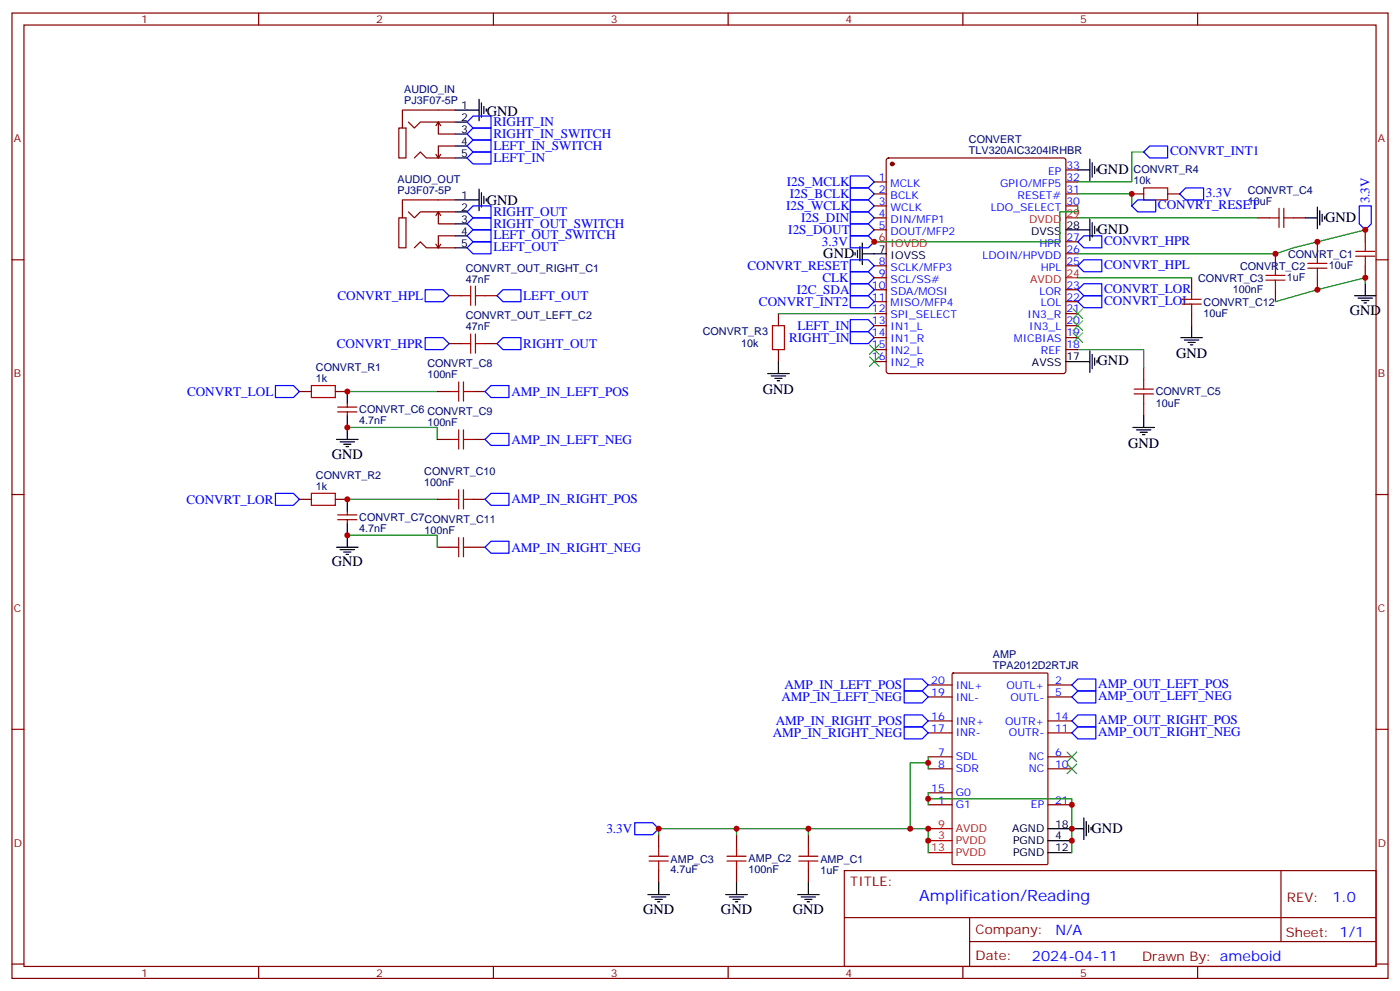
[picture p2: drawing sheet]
<svg xmlns="http://www.w3.org/2000/svg" width="412mm" height="292mm" viewBox="0 0 412 292" stroke-linecap="round" stroke-linejoin="round" font-family="sans-serif">
<g fill="none" stroke="#870000" stroke-width=".35">
<path d="M3.5 3.8h405.4v284.4h-405.4zM7.1 7.4h398.2v277.3h-398.2zM76.2 3.8v3.6M145.3 3.8v3.6M214.5 3.8v3.6M283.6 3.8v3.6M352.8 3.8v3.6M120.3 35.9l1.8 1.8 1.7-1.8h10.3M129.1 35.9v3.6h5M129.1 35.9l-.7 1.1M129.1 35.9l.7 1.1M134.1 32.4h-15.6v5.3h-1v8.8h2.1v-8.8h-1.1"/>
<path d="M122.1 46.5l1.7-1.7 1.8 1.7h8.5M128.4 45.5l.7 1M129.8 45.5l-.7 1M134.1 58.9h-15.6v5.3h-1v8.8h2.1v-8.8h-1.1M134.1 43h-5v3.5M257.5 57.1h3.6M257.5 53.6h3.6M261.3 46.7l.5-.2h51.5l.5 .2 .2 .5v62.1l-.3 .5-.4 .2h-51.5l-.5-.2-.2-.5v-62.1zM314 57.1h3.5M314 53.6h3.5M314 50.1h3.5M333.4 57.1h3.5"/>
<path d="M344 57.1h3.5M3.5 76.5h3.6M120.3 62.4l1.8 1.8 1.7-1.8h10.3M122.1 73l1.7-1.8 1.8 1.8h8.5M128.4 71.9l.7 1.1M129.1 62.4v3.5h5M129.1 62.4l-.7 1.1M129.1 62.4l.7 1.1M129.8 71.9l-.7 1.1M134.1 69.5h-5v3.5M257.5 64.2h3.6M257.5 60.6h3.6"/>
<path d="M257.5 67.7h3.6M257.5 78.3h3.6M314 60.6h3.5M314 78.3h3.5M314 74.8h3.5M314 71.2h3.5M370.4 64.2h3.5M375.7 74.8v3.5M381 64.2h3.5M388.1 71.2v3.6M402.2 67.7v3.5M402.2 78.3v3.5"/>
<path d="M405.3 76.5h3.6M132.3 87.1h3.5M142.9 87.1h3.5M229.3 92.4v3.5M257.5 81.8h3.6M257.5 85.3h3.6M257.5 88.9h3.6M257.5 92.4h3.6M257.5 95.9h3.6M257.5 99.4h3.6M314 85.3h3.5M314 88.9h3.5"/>
<path d="M314 92.4h3.5M314 95.9h3.5M314 99.4h3.5M351 81.8v3.5M351 92.4v3.5M375.7 85.3v3.6M388.1 81.8v3.5M88.2 115.3h3.5M98.8 115.3h3.5M99.5 119.9h5.6M102.3 118.9v1M128.8 115.3h3.5"/>
<path d="M132.3 101.2h3.5M139.3 115.3h3.6M142.9 101.2h3.5M229.3 103v3.5M257.5 103h3.6M257.5 106.5h3.6M314 103h3.5M336.9 108.3v3.5M336.9 118.9v3.5M99.5 121.3h5.6M102.3 121.3v1.1M128.8 129.4h3.5"/>
<path d="M139.3 129.4h3.6M3.5 145.7h3.6M88.2 147.1h3.5M98.8 147.1h3.5M99.5 153.1h5.6M99.5 151.7h5.6M102.3 150.6v1.1M102.3 153.1v1M128.8 147.1h3.5M139.3 147.1h3.6M405.3 145.7h3.6M128.8 161.2h3.5"/>
<path d="M139.3 161.2h3.6M280.5 198.4l.3-.2h27.5l.3 .2 .1 55.9-.2 .3-27.7 .1-.3-.2zM3.5 214.8h3.6M273.4 201.8h7.1M273.4 205.3h7.1M273.4 215.9h7.1M273.4 212.3h7.1M308.7 201.8h7M308.7 205.3h7M308.7 215.9h7M308.7 212.3h7M405.3 214.8h3.6"/>
<path d="M273.4 237h7.1M273.4 222.9h7.1M273.4 226.4h7.1M273.4 233.5h7.1M308.7 237h7M308.7 222.9h7M308.7 226.4h7M194 245.9v3.5M194 256.4v3.6M217 245.9v3.5M217 256.4v3.6M238.1 245.9v3.5"/>
<path d="M238.1 256.4v3.6M248.7 256.4h156.6v28.3h-156.6zM377.3 256.5v20.8M248.7 270.3h156.5M285.6 277.3h119.6M285.6 270.3v14.1M3.5 284h3.6M76.2 284.7v3.5M145.3 284.7v3.5M214.5 284.7v3.5M283.6 284.7v3.5M352.8 284.7v3.5"/>
<path d="M405.3 284h3.6"/>
</g>
<g fill="none" stroke="#000" stroke-width=".35">
<path d="M134.1 39.5h3.5M134.1 35.9h3.5M134.1 32.4h7M141.1 29.2v6.4M141.8 30.3v4.2M142.5 31.4v2.1M143.2 32.1v.7M134.1 58.9h7M134.1 43h3.5M134.1 46.5h3.5M141.1 55.7v6.4M141.8 56.8v4.2"/>
<path d="M142.5 57.8v2.1M143.2 58.5v.7M317.5 50.1h3.5M321 46.9v6.3M321.7 47.9v4.3M322.4 49v2.1M323.1 49.7v.7M134.1 65.9h3.5M134.1 62.4h3.5M134.1 69.5h3.5M134.1 73h3.5M251.9 74.4v.7"/>
<path d="M252.6 73.7v2.1M253.3 72.6v4.3M254 74.8h7.1M254 71.6v6.3M314 67.7h7M321 64.5v6.4M321.7 65.6v4.2M322.4 66.6v2.2M323.1 67.3v.8M384.5 64.2h3.6M388.1 61v6.3M388.8 62.1v4.2"/>
<path d="M389.5 63.1v2.1M390.2 63.8v.7M347.8 99.4h6.4M351 95.9v3.5M399 87.1h6.3M400 87.8h4.3M401.1 88.5h2.1M401.8 89.2h.7M402.2 83.6v3.5M102.3 115.3v3.6M226.1 110h6.4M227.2 110.7h4.2"/>
<path d="M228.2 111.4h2.2M229 112.1h.7M229.3 106.5v3.5M314 106.5h7M321 103.3v6.4M321.7 104.4v4.2M322.4 105.4v2.2M323.1 106.2v.7M348.9 100.2h4.2M350 100.9h2.1M350.7 101.6h.7M99.1 129.4h6.4"/>
<path d="M100.2 130.1h4.2M101.2 130.8h2.2M102 131.6h.7M102.3 122.4v7M333.7 125.9h6.4M334.8 126.6h4.2M335.8 127.3h2.2M336.5 128h.8M336.9 122.4v3.5M102.3 147.1v3.5M102.3 154.1v7.1M99.1 161.2h6.4"/>
<path d="M100.2 161.9h4.2M101.2 162.6h2.2M102 163.3h.7M194 260v3.5M217 260v3.5M238.1 260v3.5M308.7 247.6h7M308.7 251.1h7M308.7 244.1h10.6M319.3 240.9v6.4M320 242v4.2M320.7 243v2.1"/>
<path d="M321.4 243.7v.7M190.9 263.5h6.3M191.9 264.2h4.2M193 264.9h2.1M193.7 265.6h.7M213.8 263.5h6.3M214.8 264.2h4.3M215.9 264.9h2.1M216.6 265.6h.7M234.9 263.5h6.4M236 264.2h4.2M237.1 264.9h2.1"/>
<path d="M237.8 265.6h.7"/>
</g>
<g fill="none" stroke="#00f" stroke-width=".35">
<path d="M137.6 35.9l1.7-1.7h5.3v3.5h-5.3zM137.6 39.5l1.7-1.8h5.3v3.5h-5.3zM137.6 43l1.7-1.8h5.3v3.6h-5.3zM137.6 46.5l1.7-1.7h5.3v3.5h-5.3zM250.5 58.9h5.3l1.7 1.7-1.7 1.8h-5.3zM250.5 55.4h5.3l1.7 1.7-1.7 1.8h-5.3zM250.5 51.8h5.3l1.7 1.8-1.7 1.8h-5.3zM336.9 44.8l1.8-1.8h5.3v3.5h-5.3zM347.5 57.1l1.7-1.7h5.3v3.5h-5.3zM137.6 73l1.7-1.8h5.3v3.6h-5.3zM137.6 69.5l1.7-1.8h5.3v3.5h-5.3zM137.6 65.9l1.7-1.7h5.3v3.5h-5.3z"/>
<path d="M137.6 62.4l1.7-1.8h5.3v3.6h-5.3zM250.5 62.4h5.3l1.7 1.8-1.7 1.7h-5.3zM250.5 65.9h5.3l1.7 1.8-1.7 1.8h-5.3zM250.5 69.5h5.3l1.7 1.7-1.7 1.8h-5.3zM250.5 76.5h5.3l1.7 1.8-1.7 1.7h-5.3zM317.5 71.2l1.8-1.7h5.3v3.5h-5.3zM317.5 78.3l1.8-1.8h5.3v3.5h-5.3zM333.4 60.6l1.7-1.7h5.3v3.5h-5.3zM400.4 60.6h3.5v5.3l-1.7 1.8-1.8-1.8zM125.2 85.3h5.3l1.8 1.8-1.8 1.8h-5.3zM125.2 99.4h5.3l1.8 1.8-1.8 1.8h-5.3zM146.4 87.1l1.8-1.8h5.3v3.6h-5.3z"/>
<path d="M250.5 94.2h5.3l1.7 1.7-1.7 1.8h-5.3zM250.5 97.7h5.3l1.7 1.7-1.7 1.8h-5.3zM250.5 80h5.3l1.7 1.8-1.7 1.8h-5.3zM250.5 83.6h5.3l1.7 1.7-1.7 1.8h-5.3zM250.5 87.1h5.3l1.7 1.8-1.7 1.7h-5.3zM317.5 85.3l1.8-1.7h5.3v3.5h-5.3zM317.5 88.9l1.8-1.8h5.3v3.5h-5.3zM81.1 113.6h5.3l1.8 1.7-1.8 1.8h-5.3zM142.9 115.3l1.7-1.7h5.3v3.5h-5.3zM146.4 101.2l1.8-1.8h5.3v3.6h-5.3zM142.9 129.4l1.7-1.7h5.3v3.5h-5.3zM81.1 145.3h5.3l1.8 1.8-1.8 1.7h-5.3z"/>
<path d="M142.9 147.1l1.7-1.8h5.3v3.5h-5.3zM142.9 161.2l1.7-1.8h5.3v3.5h-5.3zM266.3 200h5.3l1.8 1.8-1.8 1.7h-5.3zM266.3 210.6h5.3l1.8 1.7-1.8 1.8h-5.3zM266.3 203.5h5.3l1.8 1.8-1.8 1.7h-5.3zM266.3 214.1h5.3l1.8 1.8-1.8 1.7h-5.3zM315.7 201.8l1.8-1.8h5.3v3.5h-5.3zM315.7 212.3l1.8-1.7h5.3v3.5h-5.3zM315.7 215.9l1.8-1.8h5.3v3.5h-5.3zM317.5 203.5h5.3v3.5h-5.3l-1.8-1.7zM187 242.3h5.3l1.7 1.8-1.7 1.8h-5.3z"/>
</g>
<path d="M257.5 71.2h3.6M314 64.2h3.5M314 81.8h3.5M273.4 247.6h7.1M273.4 244.1h7.1M273.4 251.1h7.1" fill="none" stroke="#f00" stroke-width=".35"/>
<g fill="none" stroke="#008700" stroke-width=".35">
<path d="M317.5 57.1h15.9v3.5M336.9 44.8h-3.5v8.8h-15.9M317.5 60.6v1.8h-5.3v8.8h-54.7M317.5 64.2h52.9M402.2 67.7l-21.2 5.3-5.3 1.8h-58.2M229.3 92.4h28.2M317.5 81.8h33.5M402.2 83.6v-1.8l-14.1 3.5-12.4 3.6M102.3 115.3h26.5M317.5 103h19.4v5.3M102.3 125.9h26.5v3.5M102.3 157.7h26.5v3.5"/>
<path d="M102.3 147.1h26.5M273.4 235.3h42.3v15.8M273.4 226.4v-1.7h-5.3v19.4h5.3v7M273.4 222.9v1.8M273.4 233.5v3.5M217 244.1v1.8M238.1 244.1v1.8M268.1 244.1h-74.1v1.8"/>
</g>
<g fill="none" stroke="#3c3" stroke-width=".35">
<path d="M316.1 91l2.8 2.8M316.1 94.5l2.8 2.8M316.1 98l2.8 2.9M318.9 91l-2.8 2.8M318.9 94.5l-2.8 2.8M318.9 98l-2.8 2.9M256.1 101.6l2.8 2.8M256.1 105.1l2.8 2.8M258.9 101.6l-2.8 2.8M258.9 105.1l-2.8 2.8M314.3 225l2.8 2.9M314.3 221.5l2.8 2.8"/>
<path d="M317.1 225l-2.8 2.9M317.1 221.5l-2.8 2.8"/>
</g>
<g fill="none" stroke="#a10000" stroke-width=".35">
<path d="M336.9 55.4h7.1v3.5h-7.1zM373.9 64.2h2.9M375.7 78.3v2.8M376.8 61.3v5.7M378.2 64.2h2.8M378.2 61.3v5.7M385.2 77.6h5.7M385.2 79h5.7M388.1 74.8v2.8M388.1 79v2.8M399.3 74h5.7M399.3 75.5h5.7"/>
<path d="M402.2 71.2v2.8M402.2 75.5v2.8M135.8 87.1h2.8M138.6 84.3v5.6M138.6 98.4v5.6M140.1 84.3v5.6M140.1 98.4v5.6M140.1 87.1h2.8M227.5 95.9h3.6v7.1h-3.6zM348.2 88.2h5.6M348.2 89.6h5.6M351 85.3v2.9"/>
<path d="M351 89.6v2.8M372.9 82.5h5.6M372.9 81.1h5.6M375.7 82.5v2.8M91.7 113.6h7.1v3.5h-7.1zM132.3 115.3h2.8M135.1 112.5v5.6M135.8 101.2h2.8M136.5 112.5v5.6M136.5 115.3h2.8M140.1 101.2h2.8M334.1 114.6h5.6"/>
<path d="M334.1 116h5.6M336.9 111.8v2.8M336.9 116v2.9M132.3 129.4h2.8M135.1 126.6v5.7M136.5 126.6v5.7M136.5 129.4h2.8M91.7 145.3h7.1v3.5h-7.1zM132.3 147.1h2.8M135.1 144.3v5.6M135.1 158.4v5.6M136.5 144.3v5.6"/>
<path d="M136.5 158.4v5.6M136.5 147.1h2.8M132.3 161.2h2.8M136.5 161.2h2.8M191.2 252.2h5.6M191.2 253.6h5.6M194 249.4v2.8M194 253.6v2.8M214.1 252.2h5.7M214.1 253.6h5.7M217 249.4v2.8M217 253.6v2.8"/>
<path d="M235.3 252.2h5.6M235.3 253.6h5.6M238.1 249.4v2.8M238.1 253.6v2.8"/>
</g>
<circle cx="262.8" cy="48.3" r=".53" fill="#870000" stroke="#870000" stroke-width=".35"/>
<g fill="#c00">
<circle cx="315.7" cy="247.6" r=".88"/>
<circle cx="315.7" cy="244.1" r=".88"/>
<circle cx="273.4" cy="235.3" r=".88"/>
<circle cx="315.7" cy="237" r=".88"/>
<circle cx="273.4" cy="247.6" r=".88"/>
<circle cx="273.4" cy="244.1" r=".88"/>
<circle cx="273.4" cy="224.7" r=".88"/>
<circle cx="102.3" cy="157.7" r=".88"/>
<circle cx="102.3" cy="147.1" r=".88"/>
<circle cx="102.3" cy="125.9" r=".88"/>
<circle cx="102.3" cy="115.3" r=".88"/>
<circle cx="268.1" cy="244.1" r=".88"/>
<circle cx="217" cy="244.1" r=".88"/>
<circle cx="238.1" cy="244.1" r=".88"/>
<circle cx="194" cy="244.1" r=".88"/>
<circle cx="402.2" cy="67.7" r=".88"/>
<circle cx="402.2" cy="81.8" r=".88"/>
<circle cx="388.1" cy="71.2" r=".88"/>
<circle cx="388.1" cy="85.3" r=".88"/>
<circle cx="375.7" cy="74.8" r=".88"/>
<circle cx="257.5" cy="71.2" r=".88"/>
<circle cx="333.4" cy="57.1" r=".88"/>
</g>
<text font-size="4.6" fill="#00f" x="270.8" y="265.5">Amplification/Reading</text>
<g font-size="4.2">
<text x="143.4" y="34.1">GND</text>
<text x="323.3" y="51.2">GND</text>
<text x="143.4" y="60.5">GND</text>
<text x="390.3" y="65.5">GND</text>
<text x="323.3" y="68.8">GND</text>
<text x="242.5" y="75.9">GND</text>
<text x="397.6" y="92.7">GND</text>
<text x="323.3" y="107.6">GND</text>
<text x="346.4" y="105.4">GND</text>
<text x="224.7" y="116">GND</text>
<text x="332.3" y="131.9">GND</text>
<text x="97.7" y="135.1">GND</text>
<text x="97.7" y="166.8">GND</text>
<text x="321.6" y="245.5">GND</text>
<text x="189.4" y="269.1">GND</text>
<text x="212.4" y="269.1">GND</text>
<text x="233.5" y="269.1">GND</text>
</g>
<g font-size="4.2" fill="#00f">
<text x="392.5" y="265.7">1.0</text>
<text x="310.9" y="275.3">N/A</text>
<text x="304" y="283.1">2024-04-11</text>
</g>
<g font-size="3.9" fill="#00f">
<text x="145.3" y="37">RIGHT_IN</text>
<text x="145.3" y="40.6">RIGHT_IN_SWITCH</text>
<text x="145.3" y="44.1">LEFT_IN_SWITCH</text>
<text x="145.3" y="47.6">LEFT_IN</text>
<text x="344.7" y="45.7">CONVRT_INT1</text>
<text x="231.8" y="54.8">I2S_MCLK</text>
<text x="232.6" y="58.4">I2S_BCLK</text>
<text x="355.2" y="58.1">3.3V</text>
<text x="403.4" y="59.9" transform="rotate(-90 403.4 59.9)">3.3V</text>
<text x="145.3" y="63.5">RIGHT_OUT</text>
<text x="231.6" y="61.9">I2S_WCLK</text>
<text x="236" y="65.4">I2S_DIN</text>
<text x="341.1" y="61.6">CONVRT_RESET</text>
<text x="145.3" y="70.5">LEFT_OUT_SWITCH</text>
<text x="145.3" y="67">RIGHT_OUT_SWITCH</text>
<text x="232.2" y="69">I2S_DOUT</text>
<text x="145.3" y="74.1">LEFT_OUT</text>
<text x="242.1" y="72.5">3.3V</text>
<text x="325.2" y="72.2">CONVRT_HPR</text>
<text x="220.2" y="79.5">CONVRT_RESET</text>
<text x="242.2" y="83.1">CLK</text>
<text x="325.3" y="79.2">CONVRT_HPL</text>
<text x="99.4" y="88.4">CONVRT_HPL</text>
<text x="154.1" y="88.3">LEFT_OUT</text>
<text x="234.7" y="86.6">I2C_SDA</text>
<text x="325.2" y="86.3">CONVRT_LOR</text>
<text x="325.3" y="89.8">CONVRT_LOL</text>
<text x="223.6" y="90.1">CONVRT_INT2</text>
<text x="232.4" y="100.7">RIGHT_IN</text>
<text x="234.9" y="97.2">LEFT_IN</text>
<text x="99.2" y="102.5">CONVRT_HPR</text>
<text x="154.1" y="102.4">RIGHT_OUT</text>
<text x="55.1" y="116.6">CONVRT_LOL</text>
<text x="150.6" y="116.5">AMP_IN_LEFT_POS</text>
<text x="150.6" y="130.6">AMP_IN_LEFT_NEG</text>
<text x="54.9" y="148.3">CONVRT_LOR</text>
<text x="150.6" y="148.3">AMP_IN_RIGHT_POS</text>
<text x="150.6" y="162.5">AMP_IN_RIGHT_NEG</text>
<text x="231.1" y="203">AMP_IN_LEFT_POS</text>
<text x="323.5" y="202.7">AMP_OUT_LEFT_POS</text>
<text x="230.2" y="206.5">AMP_IN_LEFT_NEG</text>
<text x="323.5" y="206.2">AMP_OUT_LEFT_NEG</text>
<text x="228.5" y="213.6">AMP_IN_RIGHT_POS</text>
<text x="323.5" y="213.3">AMP_OUT_RIGHT_POS</text>
<text x="227.6" y="217.1">AMP_IN_RIGHT_NEG</text>
<text x="323.5" y="216.8">AMP_OUT_RIGHT_NEG</text>
<text x="178.6" y="245.3">3.3V</text>
</g>
<g font-size="3.9" fill="#800">
<text x="250.5" y="261">TITLE:</text>
<text x="379.1" y="265.7">REV:</text>
<text x="287.4" y="275.2">Company:</text>
<text x="378.7" y="275.8">Sheet: 1/1</text>
<text x="287.4" y="282.9">Date:</text>
<text x="336.4" y="283">Drawn By: ameboid</text>
</g>
<g font-size="3.2" fill="#800">
<text x="41.6" y="6.8">1</text>
<text x="110.8" y="6.8">2</text>
<text x="179.9" y="6.8">3</text>
<text x="249.1" y="6.8">4</text>
<text x="318.2" y="6.8">5</text>
<text x="4.1" y="41.9">A</text>
<text x="405.9" y="41.9">A</text>
<text x="4.1" y="111.1">B</text>
<text x="405.9" y="111.1">B</text>
<text x="4.1" y="180.2">C</text>
<text x="405.9" y="180.2">C</text>
<text x="4.1" y="249.4">D</text>
<text x="405.9" y="249.4">D</text>
<text x="41.6" y="287.7">1</text>
<text x="110.8" y="287.7">2</text>
<text x="179.9" y="287.7">3</text>
<text x="249.1" y="287.7">4</text>
<text x="318.2" y="287.7">5</text>
</g>
<g font-size="3.2" fill="#000080">
<text x="119.1" y="27.5">AUDIO_IN</text>
<text x="119.1" y="30.7">PJ3F07-5P</text>
<text x="285.4" y="45.5">TLV320AIC3204IRHBR</text>
<text x="285.4" y="42.2">CONVERT</text>
<text x="117.1" y="54">AUDIO_OUT</text>
<text x="333.9" y="51">CONVRT_R4</text>
<text x="117.1" y="57.1">PJ3F07-5P</text>
<text x="333.9" y="54.3">10k</text>
<text x="367.5" y="57.1">CONVRT_C4</text>
<text x="367.5" y="60.3">10uF</text>
<text x="379.4" y="75.9">CONVRT_C1</text>
<text x="137.2" y="83.2">47nF</text>
<text x="137.2" y="80">CONVRT_OUT_RIGHT_C1</text>
<text x="353" y="83">CONVRT_C3</text>
<text x="365.3" y="79.5">CONVRT_C2</text>
<text x="379.1" y="82.8">1uF</text>
<text x="391.4" y="79.3">10uF</text>
<text x="363.2" y="86.3">100nF</text>
<text x="137.2" y="94.1">CONVRT_OUT_LEFT_C2</text>
<text x="354.5" y="93.4">10uF</text>
<text x="354.5" y="90">CONVRT_C12</text>
<text x="137.2" y="97.3">47nF</text>
<text x="207" y="98.8">CONVRT_R3</text>
<text x="218.4" y="102.3">10k</text>
<text x="93.1" y="112.5">1k</text>
<text x="93.1" y="109.2">CONVRT_R1</text>
<text x="125.9" y="111.4">100nF</text>
<text x="125.9" y="108.2">CONVRT_C8</text>
<text x="340.4" y="119.8">10uF</text>
<text x="340.4" y="116.5">CONVRT_C5</text>
<text x="105.8" y="124.9">4.7nF</text>
<text x="105.8" y="121.6">CONVRT_C6 CONVRT_C9</text>
<text x="125.9" y="125.6">100nF</text>
<text x="93.1" y="141">CONVRT_R2</text>
<text x="125" y="143.2">100nF</text>
<text x="125" y="139.9">CONVRT_C10</text>
<text x="93.1" y="144.3">1k</text>
<text x="105.8" y="153.3">CONVRT_C7CONVRT_C11</text>
<text x="105.8" y="156.7">4.7nF</text>
<text x="125.1" y="157.3">100nF</text>
<text x="292.5" y="197">TPA2012D2RTJR</text>
<text x="292.5" y="193.8">AMP</text>
<text x="197.6" y="257.3">4.7uF</text>
<text x="197.6" y="254.1">AMP_C3</text>
<text x="220.5" y="257.2">100nF</text>
<text x="220.5" y="253.9">AMP_C2</text>
<text x="241.7" y="257.4">1uF</text>
<text x="241.7" y="254.2">AMP_C1</text>
</g>
<g font-size="3.2">
<text x="135.8" y="35.6">2</text>
<text x="135.8" y="32.1">1</text>
<text x="135.8" y="39.1">3</text>
<text x="135.8" y="42.7">4</text>
<text x="135.8" y="46.2">5</text>
<text x="135.8" y="58.5">1</text>
<text x="135.8" y="65.6">3</text>
<text x="135.8" y="62.1">2</text>
<text x="135.8" y="69.1">4</text>
<text x="303.7" y="69.1">DVSS</text>
<text x="314.1" y="67.3">28</text>
<text x="135.8" y="72.6">5</text>
<text x="258.9" y="74.4">7</text>
<text x="262.4" y="76.2">IOVSS</text>
<text x="304" y="107.9">AVSS</text>
<text x="314.1" y="106.2">17</text>
<text x="298.2" y="245.1">AGND</text>
<text x="310.8" y="243.7">18</text>
<text x="298.4" y="248.7">PGND</text>
<text x="310.8" y="247.3">4</text>
<text x="310.8" y="250.8">12</text>
<text x="298.4" y="252.2">PGND</text>
</g>
<g font-size="3.2" fill="#00f">
<text x="258.9" y="53.2">1</text>
<text x="308.7" y="51.5">EP</text>
<text x="314.1" y="53.2">32</text>
<text x="314.1" y="49.7">33</text>
<text x="258.9" y="56.8">2</text>
<text x="262.4" y="55">MCLK</text>
<text x="262.4" y="58.5">BCLK</text>
<text x="294.6" y="55">GPIO/MFP5</text>
<text x="299.7" y="58.5">RESET#</text>
<text x="314.1" y="56.8">31</text>
<text x="258.9" y="60.3">3</text>
<text x="258.9" y="63.8">4</text>
<text x="262.4" y="62.1">WCLK</text>
<text x="262.4" y="65.6">DIN/MFP1</text>
<text x="291.8" y="62.1">LDO_SELECT</text>
<text x="314.1" y="60.3">30</text>
<text x="258.9" y="67.3">5</text>
<text x="262.4" y="69.1">DOUT/MFP2</text>
<text x="314.1" y="70.9">27</text>
<text x="258.9" y="77.9">8</text>
<text x="289.5" y="76.2">LDOIN/HPVDD</text>
<text x="306.2" y="72.6">HPR</text>
<text x="314.1" y="77.9">25</text>
<text x="314.1" y="74.4">26</text>
<text x="258.9" y="81.5">9</text>
<text x="262.4" y="79.7">SCLK/MFP3</text>
<text x="262.4" y="83.2">SCL/SS#</text>
<text x="306.6" y="79.7">HPL</text>
<text x="256.8" y="85">10</text>
<text x="256.8" y="88.5">11</text>
<text x="262.4" y="86.7">SDA/MOSI</text>
<text x="306.2" y="86.7">LOR</text>
<text x="314.1" y="88.5">22</text>
<text x="314.1" y="85">23</text>
<text x="256.8" y="92">12</text>
<text x="256.8" y="95.6">13</text>
<text x="262.4" y="90.3">MISO/MFP4</text>
<text x="262.4" y="93.8">SPI_SELECT</text>
<text x="302.7" y="93.8">IN3_R</text>
<text x="306.6" y="90.3">LOL</text>
<text x="314.1" y="95.6">20</text>
<text x="314.1" y="92">21</text>
<text x="256.8" y="99.1">14</text>
<text x="262.4" y="97.3">IN1_L</text>
<text x="262.4" y="100.9">IN1_R</text>
<text x="298.6" y="100.9">MICBIAS</text>
<text x="303.2" y="97.3">IN3_L</text>
<text x="314.1" y="99.1">19</text>
<text x="256.8" y="102.6">15</text>
<text x="256.8" y="106.2">16</text>
<text x="262.4" y="104.4">IN2_L</text>
<text x="262.4" y="107.9">IN2_R</text>
<text x="306.6" y="104.4">REF</text>
<text x="314.1" y="102.6">18</text>
<text x="274.3" y="201.4">20</text>
<text x="281.5" y="202.8">INL+</text>
<text x="296.5" y="202.8">OUTL+</text>
<text x="310.8" y="201.4">2</text>
<text x="274.3" y="204.9">19</text>
<text x="281.5" y="206.3">INL-</text>
<text x="297.6" y="206.3">OUTL-</text>
<text x="310.8" y="204.9">5</text>
<text x="274.3" y="212">16</text>
<text x="274.3" y="215.5">17</text>
<text x="281.5" y="213.4">INR+</text>
<text x="296" y="213.4">OUTR+</text>
<text x="310.8" y="215.5">11</text>
<text x="310.8" y="212">14</text>
<text x="281.5" y="216.9">INR-</text>
<text x="297.2" y="216.9">OUTR-</text>
<text x="276.3" y="222.6">7</text>
<text x="276.3" y="226.1">8</text>
<text x="281.5" y="224">SDL</text>
<text x="281.5" y="227.5">SDR</text>
<text x="303" y="224">NC</text>
<text x="303" y="227.5">NC</text>
<text x="310.8" y="222.6">6</text>
<text x="310.8" y="226.1">10</text>
<text x="274.3" y="233.2">15</text>
<text x="276.3" y="236.7">1</text>
<text x="281.5" y="238.1">G1</text>
<text x="281.5" y="234.6">G0</text>
<text x="303.7" y="238.1">EP</text>
<text x="310.8" y="236.7">21</text>
</g>
<g font-size="3.2" fill="#f00">
<text x="303.2" y="65.6">DVDD</text>
<text x="314.1" y="63.8">29</text>
<text x="258.9" y="70.9">6</text>
<text x="262.4" y="72.6">IOVDD</text>
<text x="303.4" y="83.2">AVDD</text>
<text x="314.1" y="81.5">24</text>
<text x="276.3" y="243.7">9</text>
<text x="281.5" y="245.1">AVDD</text>
<text x="274.3" y="250.8">13</text>
<text x="276.3" y="247.3">3</text>
<text x="281.5" y="248.7">PVDD</text>
<text x="281.5" y="252.2">PVDD</text>
</g>
</svg>
